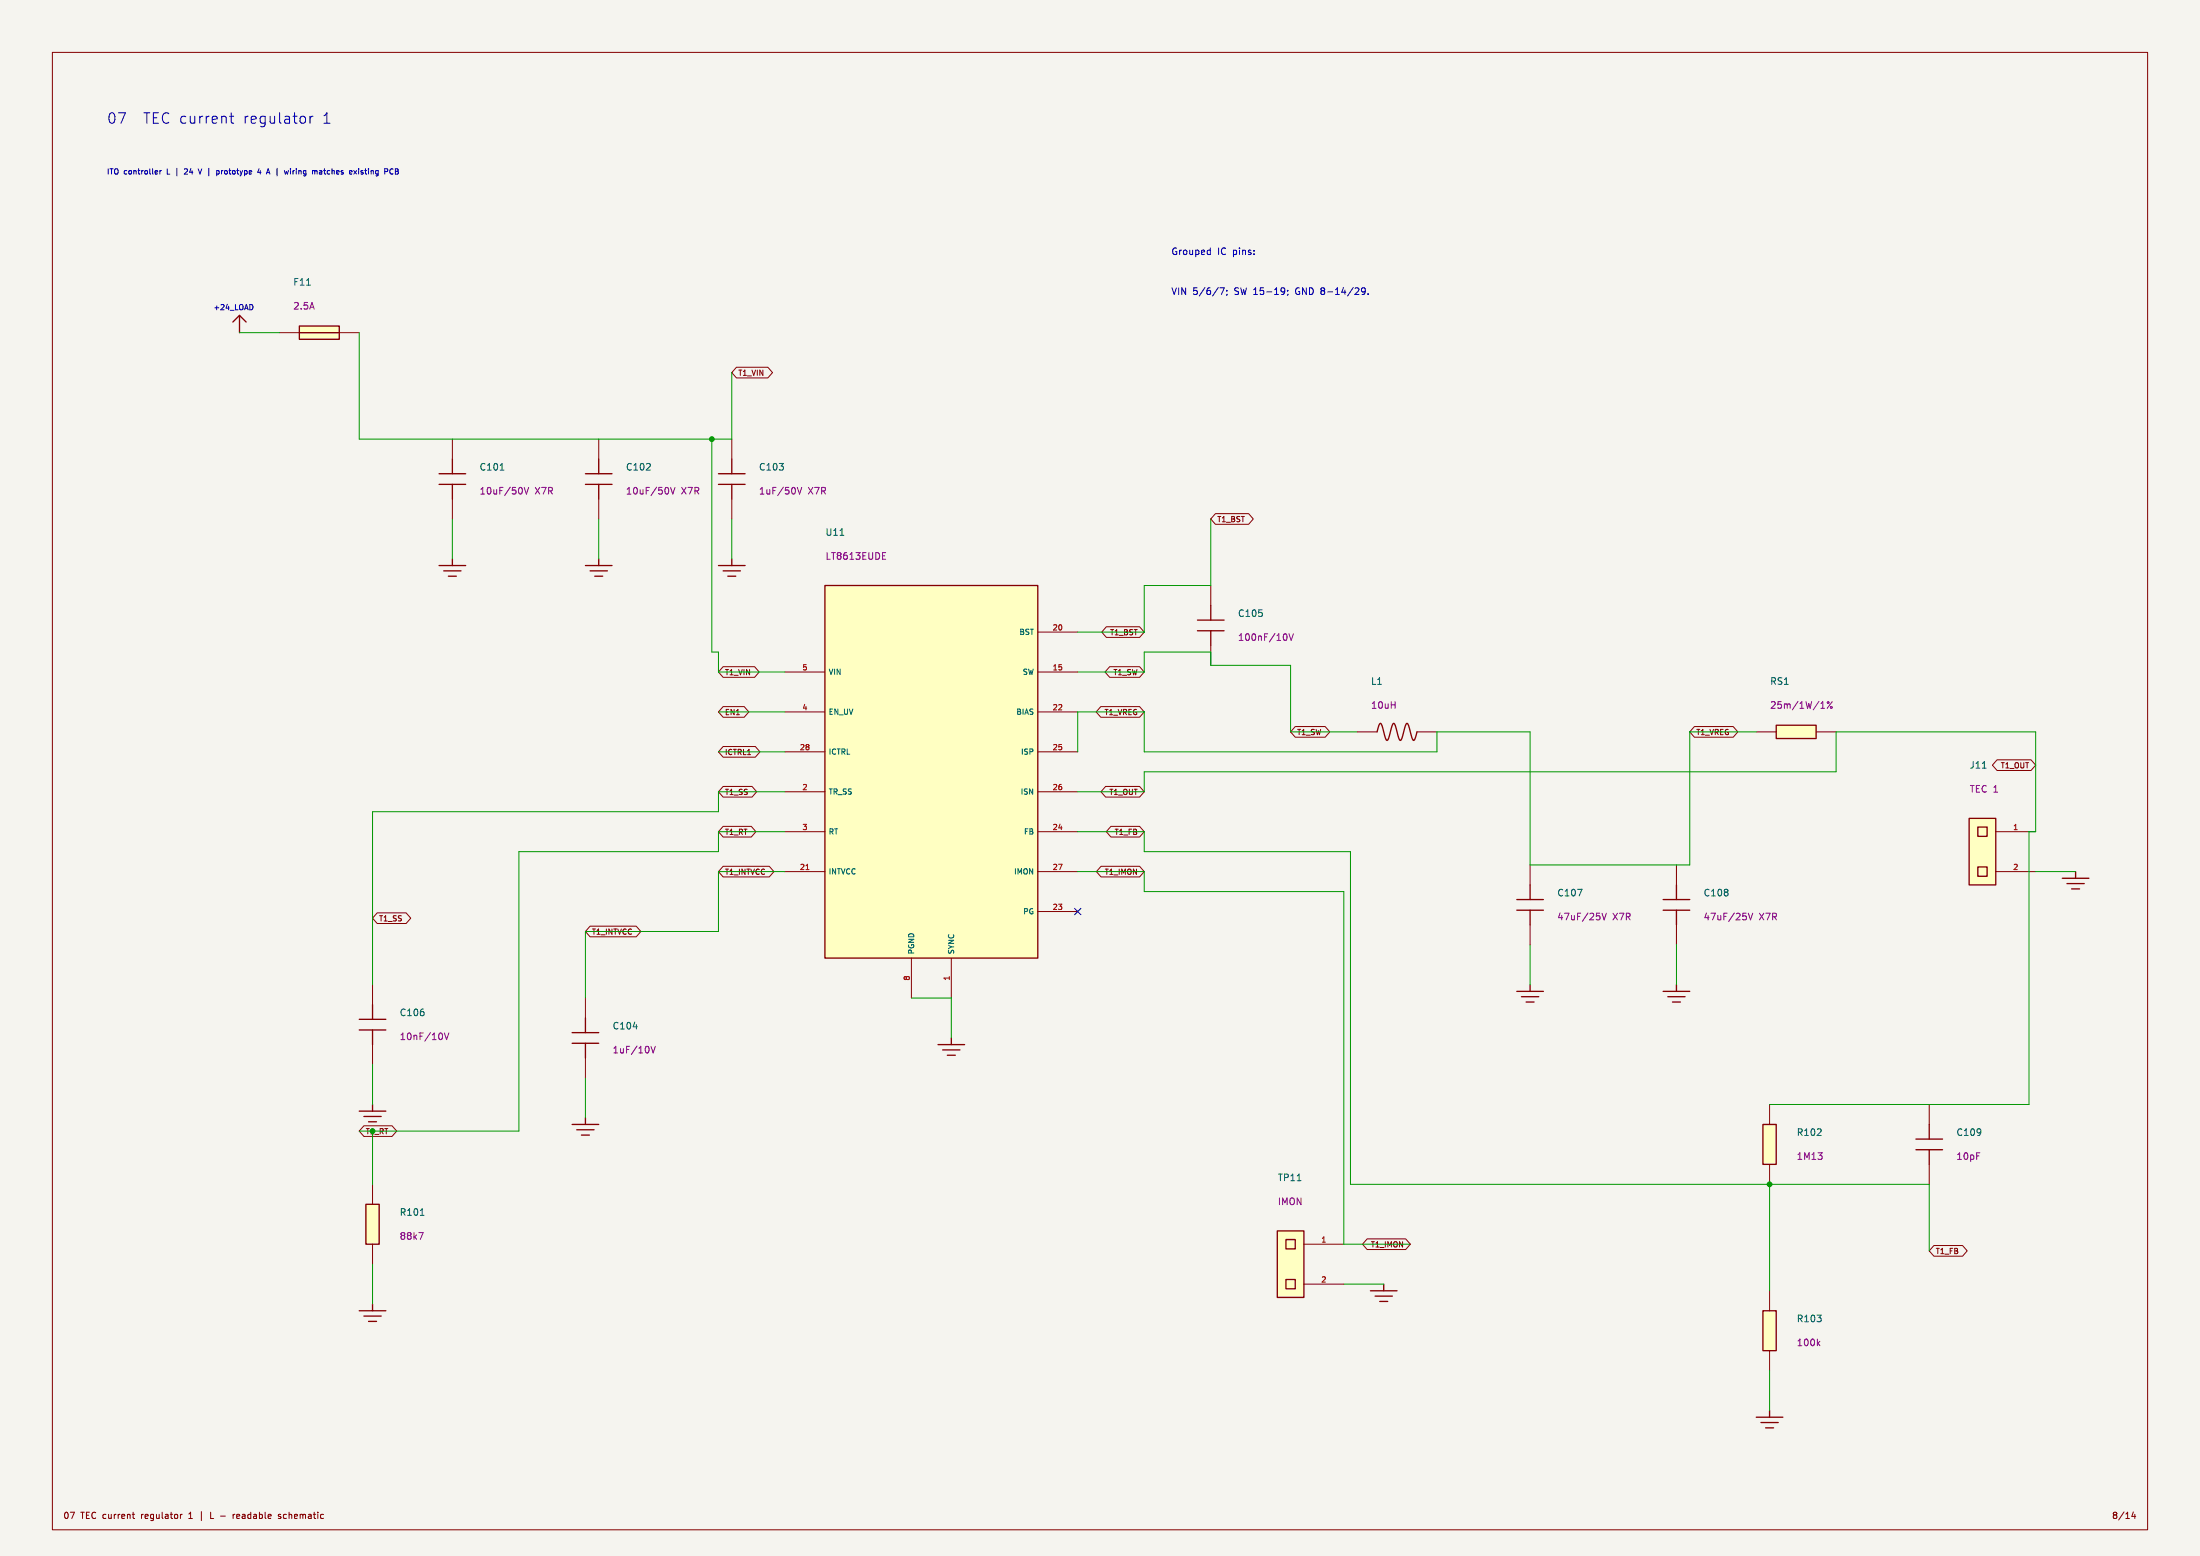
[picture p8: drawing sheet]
<svg xmlns="http://www.w3.org/2000/svg" width="420mm" height="297mm" viewBox="0 0 420 297" stroke-linecap="round" stroke-linejoin="round" font-family="sans-serif">
<path d="M0 0h420v297h-420z" fill="#f5f4ef" stroke="#f5f4ef" stroke-width=".19"/>
<g fill="none" stroke="#840000" stroke-width=".19">
<path d="M10 10h400v282h-400zM368.3 210.8v3.8M368.3 222.2v3.9M25.2 289h.5M25.5 289.8h.2M34.8 289l-.4 .3M36 289.8h.7M36.3 288.8l-.3 .2M38.4 288.5v1.7M40.2 288.6v1.2h.6M42.1 289.4h.9M44.5 289v.8"/>
<path d="M44.8 289l-.3 .3M45.6 289l-.4 .2v.6h.4M45.8 289.3l-.6 .1M53.6 289.1l-.3-.1-.2 .2 .1 .2 .4 .1v.3h-.5M54.3 289l-.2 .3v.3l.2 .2M407.3 288.6l-.3 .8h.7M407.5 289v.8"/>
</g>
<path d="M44.4 61.5l1.3-1.3 1.3 1.3M45.7 60.2v3.3M137.2 108h5M138 109h3.4M138.9 110h1.6M139.7 106.7v1.3M365.8 217.4h5M365.8 219.5h5M368.3 214.6v2.8M368.3 219.5v2.7" fill="none" stroke="#840000" stroke-width=".25"/>
<path d="M157.5 111.8h40.6v71.1h-40.6z" fill="#ffffc2"/>
<path d="M157.5 111.8h40.6v71.1h-40.6zM109.2 214.6h5.1M110.1 215.6h3.3M111 216.7h1.5M111.8 213.4v1.2" fill="none" stroke="#840000" stroke-width=".25"/>
<g fill="none" stroke="#840000" stroke-width=".19">
<path d="M149.9 128.3h7.6M149.9 135.9h7.6M198.1 128.3h7.6M198.1 135.9h7.6M198.1 120.7h7.6M149.9 143.5h7.6M149.9 151.1h7.6M149.9 158.8h7.6M198.1 143.5h7.6M198.1 151.1h7.6M198.1 158.8h7.6M149.9 166.4h7.6"/>
<path d="M198.1 166.4h7.6M198.1 174h7.6M174 182.9v7.6M181.6 182.9v7.6"/>
</g>
<path d="M153.9 166h.5" fill="none" stroke="#a90000" stroke-width=".19"/>
<path d="M160.4 102.2h.7" fill="none" stroke="#006464" stroke-width=".19"/>
<path d="M168.5 106.1h.4M168.5 106.8h.6M168.5 105.5h.6" fill="none" stroke="#840084" stroke-width=".19"/>
<path d="M57.1 62.2h7.7v2.6h-7.7z" fill="#ffffc2"/>
<g fill="none" stroke="#840000" stroke-width=".25">
<path d="M57.1 62.2h7.7v2.6h-7.7zM57.1 63.5h7.7M83.8 90.4h5.1M83.8 92.5h5.1M86.4 87.6v2.8M86.4 92.5v2.8M111.8 90.4h5M111.8 92.5h5M114.3 87.6v2.8M114.3 92.5v2.8M137.2 90.4h5M137.2 92.5h5"/>
<path d="M139.7 87.6v2.8M139.7 92.5v2.8M83.8 108h5.1M84.7 109h3.3M85.6 110h1.5M86.4 106.7v1.3M111.8 108h5M112.6 109h3.4M113.5 110h1.6M114.3 106.7v1.3M317.5 171.7h5.1M317.5 173.7h5.1"/>
<path d="M320 168.9v2.8M320 173.7v2.8M68.6 194.6h5.1M68.6 196.6h5.1M71.1 191.8v2.8M71.1 196.6v2.8M109.2 197.1h5.1M109.2 199.1h5.1M111.8 194.3v2.8M111.8 199.1v2.8M317.5 189.2h5.1M318.4 190.2h3.3"/>
<path d="M319.3 191.3h1.5M320 188v1.2M68.6 212.1h5.1M69.5 213.1h3.3M70.4 214.1h1.5M71.1 210.8v1.3M335.3 270.5h5.1M336.2 271.5h3.3M337.1 272.5h1.5M337.8 269.2v1.3"/>
</g>
<g fill="none" stroke="#840000" stroke-width=".19">
<path d="M53.3 63.5h3.8M64.8 63.5h3.8M86.4 83.8v3.8M86.4 95.3v3.8M114.3 83.8v3.8M114.3 95.3v3.8M139.7 83.8v3.8M139.7 95.3v3.8M320 165.1v3.8M320 176.5v3.8M71.1 188v3.8M71.1 199.4v3.8"/>
<path d="M111.8 190.5v3.8M111.8 201.9v3.8"/>
</g>
<path d="M58.5 54.4h.8M95.5 89.7h.7M120.9 196h.8" fill="none" stroke="#006464" stroke-width=".19"/>
<path d="M99.7 93.3v.8M100.1 93l.4 1.3 .4-1.3M127.6 93.3v.8M128 93l.4 1.3 .5-1.3M152.2 93l.4 1.3 .5-1.3M333.3 174.9v.6M333.8 174.3l.4 1.3 .4-1.3M84.4 197.4v.8M84.8 197.2l.5 1.2 .4-1.2M124.3 199.7l.4 1.3 .4-1.3" fill="none" stroke="#840084" stroke-width=".19"/>
<path d="M336.5 250.2h2.6v7.6h-2.6z" fill="#ffffc2"/>
<path d="M179.1 199.4h5M181.6 198.1v1.3M289.6 189.2h5M290.4 190.2h3.4M291.3 191.3h1.6M292.1 188v1.2M180 200.4h3.3M180.8 201.4h1.6M336.5 250.2h2.6v7.6h-2.6z" fill="none" stroke="#840000" stroke-width=".25"/>
<path d="M337.8 246.4v3.8M337.8 257.8v3.8" fill="none" stroke="#840000" stroke-width=".19"/>
<path d="M347.1 256.4l.3 .5M347.4 256l-.5 .5" fill="none" stroke="#840084" stroke-width=".19"/>
<g fill="#ffffc2">
<path d="M243.8 234.9h5.1v12.7h-5.1z"/>
<path d="M245.5 236.6h1.8v1.8h-1.8z"/>
<path d="M245.5 244.2h1.8v1.8h-1.8z"/>
</g>
<path d="M243.8 234.9h5.1v12.7h-5.1zM245.5 236.6h1.8v1.8h-1.8zM245.5 244.2h1.8v1.8h-1.8z" fill="none" stroke="#840000" stroke-width=".25"/>
<path d="M248.9 237.5h7.6M248.9 245.1h7.6" fill="none" stroke="#840000" stroke-width=".19"/>
<path d="M247.6 225.4h.8" fill="none" stroke="#006464" stroke-width=".19"/>
<path d="M336.5 214.6h2.6v7.6h-2.6z" fill="#ffffc2"/>
<path d="M336.5 214.6h2.6v7.6h-2.6zM261.6 246.4h5.1M262.5 247.4h3.3M263.4 248.4h1.5M264.2 245.1v1.3" fill="none" stroke="#840000" stroke-width=".25"/>
<path d="M337.8 210.8v3.8M337.8 222.2v3.9" fill="none" stroke="#840000" stroke-width=".19"/>
<path d="M69.8 229.9h2.6v7.6h-2.6z" fill="#ffffc2"/>
<path d="M69.8 229.9h2.6v7.6h-2.6z" fill="none" stroke="#840000" stroke-width=".25"/>
<path d="M71.1 226.1v3.8M71.1 237.5v3.8" fill="none" stroke="#840000" stroke-width=".19"/>
<path d="M80.2 232h.8" fill="none" stroke="#006464" stroke-width=".19"/>
<path d="M79.9 235.3h.9l-.6 1.2" fill="none" stroke="#840084" stroke-width=".19"/>
<path d="M339.1 138.4h7.6v2.6h-7.6z" fill="#ffffc2"/>
<path d="M262.9 139.7l.3-1.2 .3-.5 .3 .5 .7 2.4 .3 .5 .3-.5 .6-2.4 .4-.5 .3 .5 .6 2.4 .3 .5 .4-.5 .6-2.4 .3-.5 .3 .5 .7 2.4 .3 .5 .3-.5 .3-1.2M339.1 138.4h7.6v2.6h-7.6zM68.6 250.2h5.1M69.5 251.2h3.3M70.4 252.2h1.5M71.1 248.9v1.3" fill="none" stroke="#840000" stroke-width=".25"/>
<path d="M259.1 139.7h3.8M270.5 139.7h3.8M335.3 139.7h3.8M346.7 139.7h3.8" fill="none" stroke="#840000" stroke-width=".19"/>
<g fill="none" stroke="#840084" stroke-width=".19">
<path d="M347.6 135.2h.7M349.8 133.9l-1 1.3"/>
<circle cx="349" cy="134.1" r=".18"/>
<circle cx="349.6" cy="135" r=".18"/>
</g>
<g fill="#ffffc2">
<path d="M375.9 156.2h5.1v12.7h-5.1z"/>
<path d="M377.6 157.9h1.7v1.7h-1.7z"/>
<path d="M377.6 165.5h1.7v1.8h-1.7z"/>
</g>
<g fill="none" stroke="#840000" stroke-width=".25">
<path d="M228.6 118.4h5.1M231.1 115.6v2.8M228.6 120.4h5.1M231.1 120.4v2.8M375.9 156.2h5.1v12.7h-5.1zM377.6 157.9h1.7v1.7h-1.7zM289.6 171.7h5M289.6 173.7h5M292.1 168.9v2.8M292.1 173.7v2.8M377.6 165.5h1.7v1.8h-1.7zM393.7 167.6h5.1"/>
<path d="M394.6 168.7h3.3M395.5 169.7h1.5M396.2 166.4v1.2"/>
</g>
<g fill="none" stroke="#840000" stroke-width=".19">
<path d="M140.6 70.1h6l.9 1-.9 1h-6l-.9-1zM232 98h6.4l.9 1.1-.9 1h-6.4l-.9-1zM211.2 119.6h6.4l.8 1.1-.8 1h-6.4l-.9-1zM231.1 111.8v3.8M138 127.3h6.1l.8 1-.8 1h-6.1l-.8-1zM138 134.9h4.1l.9 1-.9 1h-4.1l-.8-1zM210.1 134.9h7.5l.8 1-.8 1h-7.5l-.8-1zM211.8 127.3h5.8l.8 1-.8 1h-5.8l-.8-1zM231.1 123.2v3.8M247.3 138.7h5.7l.9 1-.9 1h-5.7l-.9-1zM323.5 138.7h7.4l.9 1-.9 1h-7.4l-.9-1zM138 150.1h5.6l.9 1-.9 1h-5.6l-.8-1z"/>
<path d="M138 142.5h6.2l.9 1-.9 1h-6.2l-.8-1zM138 157.7h5.4l.9 1.1-.9 1h-5.4l-.8-1zM211.1 150.1h6.5l.8 1-.8 1h-6.5l-.9-1zM212.1 157.7h5.5l.8 1.1-.8 1h-5.5l-.9-1zM381 158.8h7.6M381.2 145h6.5l.9 1.1-.9 1h-6.5l-.8-1zM72 174.2h5.5l.9 1.1-.9 1h-5.5l-.9-1zM112.6 176.8h8.9l.8 1-.8 1h-8.9l-.8-1zM138 165.4h8.9l.8 1-.8 1h-8.9l-.8-1zM210.2 165.4h7.4l.8 1-.8 1h-7.4l-.9-1zM292.1 165.1v3.8M292.1 176.5v3.8"/>
<path d="M381 166.4h7.6M69.5 214.9h5.3l.9 1-.9 1h-5.3l-.9-1zM261 236.5h7.4l.8 1-.8 1h-7.4l-.9-1zM369.2 237.7h5.5l.8 1.1-.8 1h-5.5l-.9-1z"/>
</g>
<path d="M378.5 146.6h.7M301.2 169.7h.8l-.5 1.3" fill="none" stroke="#006464" stroke-width=".19"/>
<path d="M245.4 121a.79 .79 0 0 1 0 1.2M246.1 121l.4 1.2 .4-1.2M305.4 174.9v.6M305.8 174.3l.4 1.3 .5-1.3" fill="none" stroke="#840084" stroke-width=".19"/>
<g fill="none" stroke="#009600" stroke-width=".19">
<path d="M45.7 63.5h7.6M68.6 63.5v20.3h71.1v-12.7M86.4 99.1v7.6M114.3 99.1v7.6M135.9 83.8v40.7h1.3v3.8h12.7M139.7 99.1v7.6M231.1 99.1v12.7h-12.7v8.9h-12.7M137.2 135.9h12.7M205.7 128.3h12.7v-3.8h12.7v2.5h15.3v12.7h12.7M335.3 139.7h-12.7v25.4h-30.5v-25.4h-17.8v3.8h-55.9v-7.6h-12.7v7.6M137.2 143.5h12.7M149.9 158.8h-12.7v3.8h-38.1v53.3h-30.5"/>
<path d="M149.9 151.1h-12.7v3.8h-66.1v33.1M205.7 151.1h12.7v-3.8h132.1v-7.6h38.1v19.1h-1.3v52h-49.5M205.7 158.8h12.7v3.8h39.4v63.5h110.5v12.7M149.9 166.4h-12.7v11.4h-25.4v12.7M205.7 166.4h12.7v3.8h38.1v67.3h12.7M388.6 166.4h7.6M174 190.5h7.6v7.6M292.1 180.3v7.7M320 180.3v7.7M71.1 203.2v7.6M71.1 215.9v10.2M111.8 205.7v7.7"/>
<path d="M337.8 226.1v20.3M71.1 241.3v7.6M256.5 245.1h7.7M337.8 261.6v7.6"/>
</g>
<path d="M205.1 173.4l1.2 1.2M206.3 173.4l-1.2 1.2" fill="none" stroke="#000084" stroke-width=".19"/>
<g fill="none" stroke="#0000c2" stroke-width=".19">
<path d="M30 32.6l.1 .2-.5 .1M30 33.2h.1M30.5 32.6v.6M30.8 32.6l-.3 .1M35.6 32.2l-.4 .1M35.8 32.7l-.6 .5h.6M37.8 32.2l.4 1 .3-1M41.5 32.6l.4 .1-.1 .4-.3 .1M42.3 32.6v.6M42.5 32.6l-.2 .1M43.8 22.2h.8M44.1 21.5v1.7l.1 .2 .4 .1"/>
<path d="M49.4 32.2l-.2 .7h.6M49.7 32.6v.6M55.9 32.6v.6M56.2 32.6l-.3 .1M59.2 22.2v1.3M59.8 22.2l-.4 .1-.2 .3M61 32.6h.4v.6M61.4 32.8l-.4 .2 .1 .2h.3M61.8 32.6h.4M61.9 32.2l.1 1M68.5 32.2v.1M68.5 32.6v.6"/>
<path d="M69.3 32.6h-.3l-.1 .1 .4 .3M69.3 33.1l-.1 .1h-.3M74.8 32.2l.2 .1M75 33.1l-.2 .1M75.5 32.2h.3l.2 .2-.2 .3 .2 .1 .1 .2-.2 .2h-.4zM75.5 32.7h.3M48.1 58.2l.2 .4-.2 .5M230.7 47.7l.4 .1M231.1 47.3v1.3M231.1 48.5l-.4 .1M232.9 54.9h.8l-.5 1.3M234.2 55.4v.1"/>
<path d="M234.3 56.1l-.2 .3M245 54.9l.3 .3-.2 .9M245.3 55.5l-.3 .2M245.8 55.4v.1M245.9 56.1l-.1 .3M260.6 55.5l-.2 .2h-.3l-.2-.2v-.3l.2-.3h.3l.2 .3a.84 .84 0 0 1-.3 1h-.3M261.2 56.1v.1"/>
</g>
<g fill="#009600" stroke="#009600" stroke-width=".19">
<circle cx="135.9" cy="83.8" r=".46"/>
<circle cx="337.8" cy="226.1" r=".46"/>
</g>
<g font-size="2.8" fill="#0000c2">
<text x="20.3" y="23.8">07</text>
<text x="27.3" y="23.8">TEC current</text>
<text x="46.5" y="23.8">regulator</text>
<text x="61.7" y="23.8">1</text>
</g>
<g font-size="1.8" fill="#0000c2">
<text x="223.5" y="48.9">Grouped</text>
<text x="232.4" y="48.9">IC</text>
<text x="235.5" y="48.9">pins:</text>
<text x="223.5" y="56.5">VIN</text>
<text x="227.7" y="56.5">5/6/7;</text>
<text x="235.8" y="56.5">SW 15-19;</text>
<text x="247.8" y="56.5">GND 8-14/29.</text>
</g>
<g font-size="1.8" fill="#006464">
<text x="55.9" y="54.7">F11</text>
<text x="91.4" y="90">C101</text>
<text x="119.4" y="90">C102</text>
<text x="144.8" y="90">C103</text>
<text x="157.5" y="102.5">U11</text>
<text x="236.2" y="118">C105</text>
<text x="261.6" y="130.9">L1</text>
<text x="337.8" y="130.9">RS1</text>
<text x="375.9" y="146.9">J11</text>
<text x="297.2" y="171.3">C107</text>
<text x="325.1" y="171.3">C108</text>
<text x="76.2" y="194.2">C106</text>
<text x="116.8" y="196.7">C104</text>
<text x="342.9" y="217">R102</text>
<text x="373.4" y="217">C109</text>
<text x="243.8" y="225.7">TP11</text>
<text x="76.2" y="232.3">R101</text>
<text x="342.9" y="252.6">R103</text>
</g>
<g font-size="1.8" fill="#840084">
<text x="55.9" y="59.3">2.5A</text>
<text x="91.4" y="94.6">10uF/50V</text>
<text x="102.1" y="94.6">X7R</text>
<text x="119.4" y="94.6">10uF/50V</text>
<text x="130.1" y="94.6">X7R</text>
<text x="144.8" y="94.6">1uF/50V</text>
<text x="154.2" y="94.6">X7R</text>
<text x="157.5" y="107">LT8613EUDE</text>
<text x="236.2" y="122.5">100nF/10V</text>
<text x="261.6" y="135.5">10uH</text>
<text x="337.8" y="135.5">25m/1W/1%</text>
<text x="375.9" y="151.5">TEC 1</text>
<text x="297.2" y="175.9">47uF/25V</text>
<text x="307.9" y="175.9">X7R</text>
<text x="325.1" y="175.9">47uF/25V</text>
<text x="335.8" y="175.9">X7R</text>
<text x="76.2" y="198.7">10nF/10V</text>
<text x="116.8" y="201.3">1uF/10V</text>
<text x="342.9" y="221.6">1M13</text>
<text x="373.4" y="221.6">10pF</text>
<text x="243.8" y="230.2">IMON</text>
<text x="76.2" y="236.8">88k7</text>
<text x="342.9" y="257.1">100k</text>
</g>
<g font-size="1.7" fill="#840000">
<text x="12" y="290">07</text>
<text x="15.4" y="290">TEC current</text>
<text x="27.3" y="290">regulator</text>
<text x="36.6" y="290">1</text>
<text x="45.9" y="290">readable</text>
<text x="54.8" y="290">schematic</text>
<text x="403.1" y="290">8/14</text>
</g>
<g font-size="1.4" fill="#0000c2">
<text x="20.3" y="33.5">ITO</text>
<text x="23.7" y="33.5">controller</text>
<text x="32.1" y="33.5">L</text>
<text x="34" y="33.5">|</text>
<text x="35.9" y="33.5">24</text>
<text x="38.9" y="33.5">V |</text>
<text x="42.8" y="33.5">prototype</text>
<text x="50.9" y="33.5">4</text>
<text x="52.9" y="33.5">A |</text>
<text x="56.8" y="33.5">wiring</text>
<text x="62.4" y="33.5">matches</text>
<text x="69.7" y="33.5">existing</text>
<text x="40.6" y="59.4">+24_LOAD</text>
</g>
<g font-size="1.4" fill="#840000">
<text x="140.8" y="71.9">T1_VIN</text>
<text x="232.3" y="99.9">T1_BST</text>
<text x="211.8" y="121.5">T1_BST</text>
<text x="138.3" y="129.1">T1_VIN</text>
<text x="212.4" y="129.1">T1_SW</text>
<text x="138.3" y="136.7">EN1</text>
<text x="210.7" y="136.7">T1_VREG</text>
<text x="247.5" y="140.5">T1_SW</text>
<text x="323.7" y="140.5">T1_VREG</text>
<text x="138.3" y="144.3">ICTRL1</text>
<text x="381.8" y="146.9">T1_OUT</text>
<text x="138.3" y="151.9">T1_SS</text>
<text x="211.6" y="151.9">T1_OUT</text>
<text x="138.3" y="159.6">T1_RT</text>
<text x="212.6" y="159.6">T1_FB</text>
<text x="138.3" y="167.2">T1_INTVCC</text>
<text x="210.8" y="167.2">T1_IMON</text>
<text x="72.3" y="176.1">T1_SS</text>
<text x="112.9" y="178.6">T1_INTVCC</text>
<text x="261.6" y="238.3">T1_IMON</text>
<text x="369.4" y="239.6">T1_FB</text>
</g>
<g font-size="1.4" fill="#006464">
<text x="194.5" y="121.4">BST</text>
<text x="158.1" y="129">VIN</text>
<text x="195.1" y="129">SW</text>
<text x="158.1" y="136.6">EN_UV</text>
<text x="193.9" y="136.6">BIAS</text>
<text x="158.1" y="144.2">ICTRL</text>
<text x="194.8" y="144.2">ISP</text>
<text x="158.1" y="151.9">TR_SS</text>
<text x="194.7" y="151.9">ISN</text>
<text x="158.1" y="159.5">RT</text>
<text x="195.3" y="159.5">FB</text>
<text x="158.1" y="167.1">INTVCC</text>
<text x="193.5" y="167.1">IMON</text>
<text x="195.2" y="174.7">PG</text>
<text x="174.7" y="182.2" transform="rotate(-90 174.7 182.2)">PGND</text>
<text x="182.3" y="182.2" transform="rotate(-90 182.3 182.2)">SYNC</text>
</g>
<g font-size="1.4" fill="#a90000">
<text x="200.8" y="120.4">20</text>
<text x="153.1" y="128">5</text>
<text x="200.8" y="128">15</text>
<text x="153.1" y="135.6">4</text>
<text x="200.8" y="135.6">22</text>
<text x="152.6" y="143.3">28</text>
<text x="200.8" y="143.3">25</text>
<text x="153.1" y="150.9">2</text>
<text x="200.8" y="150.9">26</text>
<text x="153.1" y="158.5">3</text>
<text x="200.8" y="158.5">24</text>
<text x="384.2" y="158.5">1</text>
<text x="152.6" y="166.1">21</text>
<text x="200.8" y="166.1">27</text>
<text x="384.2" y="166.1">2</text>
<text x="200.8" y="173.7">23</text>
<text x="173.7" y="187.3" transform="rotate(-90 173.7 187.3)">8</text>
<text x="181.4" y="187.3" transform="rotate(-90 181.4 187.3)">1</text>
<text x="252.1" y="237.2">1</text>
<text x="252.1" y="244.9">2</text>
</g>
<text font-size="1.4" fill="#009600" x="69.7" y="216.7">T1_RT</text>
</svg>
